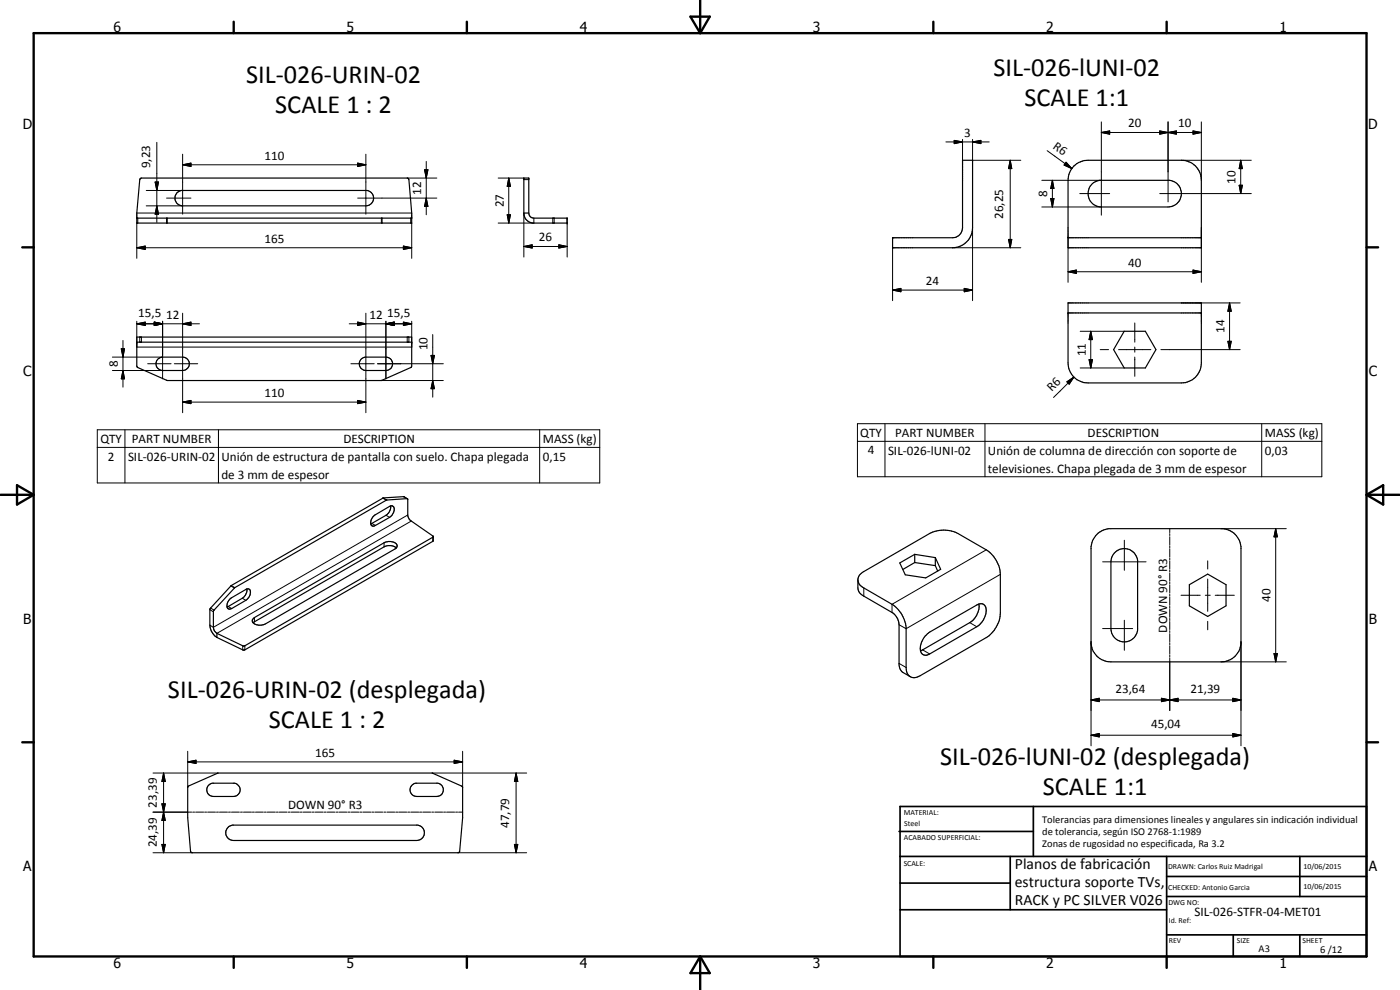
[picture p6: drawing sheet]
<svg xmlns="http://www.w3.org/2000/svg" width="420mm" height="297mm" viewBox="0 0 420 297" stroke-linecap="round" stroke-linejoin="round" font-family="sans-serif">
<g fill="none" stroke="#000" stroke-width=".35">
<path d="M42.1 53.6l.3-.2h79.8l.5 .5 .9 10v3h-82.5v-3zM53.2 57.8l1.2-.7h55.8a2.32 2.32 0 0 1 1.9 2.5 2.32 2.32 0 0 1-2.3 2.2h-55a2.36 2.36 0 0 1-2.1-1.5 2.36 2.36 0 0 1 .5-2.5zM288.9 48.1h3v20.2a6.1 6.1 0 0 1-6 6h-18v-3h18a3 3 0 0 0 3-3zM322.3 49.8a5.9 5.9 0 0 1 4.2-1.7h28a6 6 0 0 1 6 6v20.2h-40v-20.2a6.2 6.2 0 0 1 1.8-4.3zM327.9 55.1l.8-.6 1.4-.4h20.9a4 4 0 0 1 3.5 4.2 4 4 0 0 1-3.9 3.8h-20.1a4 4 0 0 1-3.7-2.6 4 4 0 0 1 1.1-4.4zM41.1 65.4h82.5M157.2 63.9a3 3 0 0 0 2.6 3h10.4v-1.5h-10a1.52 1.52 0 0 1-1.5-1.5M157.2 63.9v-10.5h1.5v10.5M157.2 63.9h1.5M320.5 71.3h40M320.5 90.9h40v18a6 6 0 0 1-6 6h-28a6 6 0 0 1-6-6zM320.5 93.9h40"/>
<path d="M337.4 99.4h6.3l3.2 5.5-3.2 5.5h-6.3l-3.2-5.5zM41.1 101.1h82.5v8.7l-.3 .5-8.8 3.9h-64.3l-9-4-.1-.4zM41.1 102.7h82.5M47.3 107.9l.9-.6 .6-.2h6a2.01 2.01 0 0 1 2 2.1 2.01 2.01 0 0 1-2 2h-6a2.01 2.01 0 0 1-1.8-1.2 2.01 2.01 0 0 1 .3-2.1zM108.3 107.9l.8-.6 .7-.2h6a2.01 2.01 0 0 1 2 2.1 2.01 2.01 0 0 1-2 2h-6a2.01 2.01 0 0 1-1.8-1.2 2.01 2.01 0 0 1 .3-2.1zM112 155l.4-.4 5-2.8a1.18 1.18 0 0 1 .7 1.9l-.5 .9-.7 .6-4.2 2.4a.89 .89 0 0 1-1.2 .1 .89 .89 0 0 1-.2-1.1zM117.2 151.8a2.89 2.89 0 0 1-1.3 2.8l-4.6 2.6M122.2 149.6l-1-.6-6.2 .4-45.6 26.3-6.4 7v4.9a4.6 4.6 0 0 0 2.1 3.7M69 179.7l5-3a.99 .99 0 0 1 1.1 .4 .99 .99 0 0 1 0 1.2l-.4 .9-.9 .9-4.8 2.7a1 1 0 0 1-.9-.6 1 1 0 0 1 .1-1.1zM74.1 176.7a2.98 2.98 0 0 1-1.4 2.8l-4.6 2.6M118.9 164.4a3.2 3.2 0 0 0-3.6-.3l-39.3 22.8M130 161l-56.6 32.8h-.6l-7.7-3.8"/>
<path d="M257.5 174v2.4a2.86 2.86 0 0 0 1.7 2.5l8.5 4.9a4.7 4.7 0 0 1 2.1 3.7v12l.2 .9 .8 1.2 2.4 1.4M258.1 172.3l1.1-.8 19.8-11.4a9.5 9.5 0 0 1 8.5 0l8.5 4.9a9.5 9.5 0 0 1 4.2 7.3v11.6a9.3 9.3 0 0 1-4.2 7.4l-19.8 11.4a2.58 2.58 0 0 1-3 .3 2.58 2.58 0 0 1-1.3-2.7v-12.1a9.5 9.5 0 0 0-4.2-6.9l-8.5-4.9a2.53 2.53 0 0 1-1.1-4.1zM274.5 166.3l-4.5 2.6 1.7 3.6 6.1 .9 4.5-2.6-1.6-3.5M274.5 168.8l-3.5 2.1M274.5 166.3v2.5M274.5 166.3l6.2 1M274.5 168.8l6.2 .9M280.7 167.3v2.4M280.7 169.7l.7 1.7M329.2 160.4l1.9-1.4 1.7-.4h34.3a5.9 5.9 0 0 1 5.3 5.4v29.2a6 6 0 0 1-5.9 5.4h-33.1a6 6 0 0 1-6-5.4v-29.2l.5-1.7zM334.4 165.9a4 4 0 0 1 4.2-1.1 4 4 0 0 1 2.8 3.3v21a4 4 0 0 1-4.2 3.5 4 4 0 0 1-3.8-4v-20l.3-1.4zM356.9 175.4l5.5-3.1 5.5 3.1v6.4l-5.5 3.2-5.5-3.2z"/>
<path d="M65.1 190l-.8-.8-.3-1 .1-4.9 6.3-6.9 45.6-26.4 6.3-.3 .1 5.1 .4 1 7.2 5.2-.1 1.4-56.5 32.6h-.6l-7.7-3.7M65.1 190v1.3M76.1 185.5l39.2-22.6a2.7 2.7 0 0 1 3.9 .9l-.4 .8-39.1 22.6a3.1 3.1 0 0 1-4-.7l.1-.7zM277.7 190.8l1.3-1.1 14.1-8.2a1.73 1.73 0 0 1 2-.2 1.73 1.73 0 0 1 .9 1.8 6.1 6.1 0 0 1-2.9 4.9l-14.1 8.2a1.78 1.78 0 0 1-2.2 .1 1.78 1.78 0 0 1-.6-2.1 6.5 6.5 0 0 1 1.5-3.4zM293.8 181.2a5.9 5.9 0 0 1-2.8 5.6l-14.7 8.4M56.5 235.9l8.9-4h64.3l9.1 4.2a101.9 101.9 0 0 1-.9 19.5l-.5 .3h-79.7l-.5-.3a102.1 102.1 0 0 1-.8-19.6zM62.5 235.7l1.2-.7h6.7a2.01 2.01 0 0 1 1.7 2.2 2.01 2.01 0 0 1-2 1.8h-6a1.97 1.97 0 0 1-1.9-1.1 1.97 1.97 0 0 1 .3-2.2zM123.5 235.7l1.2-.7h6.7a2 2 0 0 1 1.7 2.1 2 2 0 0 1-2 1.9h-6.1a2 2 0 0 1-1.7-1.2 2 2 0 0 1 .2-2.1zM68.4 248.2l1.3-.6h55.7a2.32 2.32 0 0 1 1.9 2.4 2.32 2.32 0 0 1-2.3 2.2h-54.9a2.31 2.31 0 0 1-2.2-1.5 2.31 2.31 0 0 1 .5-2.5z"/>
</g>
<g fill="none" stroke="#000" stroke-width=".3">
<path d="M330.5 39.8l2.5-.5v1zM330.5 36.6v28M330.5 39.8h30M348.1 39.3l2.5 .5-2.5 .5zM350.6 39.8l2.4-.5v1zM350.6 36.6v24M358 39.3l2.5 .5-2.5 .5zM360.5 36.6v17.5M43.9 57.1h10.8M46.6 54.6h1l-.5 2.5zM47.1 42.7v24M50 59.4h7.3"/>
<path d="M54.8 49.4l2.5-.5v1.1zM54.8 46.3v18M54.8 49.4h55M107.3 48.9l2.5 .5-2.5 .6zM107.3 59.4h23.8M109.8 46.3v18M122.2 53.4h8.9M127.4 50.9h1l-.5 2.5zM127.9 59.4l.5 2.5h-1zM127.9 48.4v16M149.5 53.4h7.7M152.7 53.4l.5 2.5h-1z"/>
<path d="M152.7 53.4v13.5M157.2 53.9h1.5M283.9 42.6h13M286.4 42.1l2.5 .5-2.5 .5zM288.9 41.8v6.3M291.9 42.6l2.5-.5v1zM291.9 41.8v6.3h14.5M303.2 48.1l.4 2.5h-.9zM303.2 48.1v26.2M312.7 54.1h17.7M314.3 45.2l7.4 5.4M315.3 59.6h1l-.5 2.5z"/>
<path d="M315.8 54.1l.5 2.5h-1zM315.8 54.1v8M319.9 48.7l1.8 1.9-2.3-1.1zM324.1 58.1h8.9M348.1 58.1h27.4M354.5 48.1h21M371.9 55.6h1l-.5 2.5zM372.4 48.1l.5 2.5h-1zM372.4 48.1v10M41.1 74.3l2.5-.5v1zM41.1 63.9h82.5M41.1 74.3h82.5"/>
<path d="M41.1 66.9v10.6M41.3 65.4v1.5M43.9 61.8h10.8M47.1 61.8l.5 2.5h-1zM50 65.4v1.5M50.2 65.4v1.5M114.5 65.4v1.5M114.7 65.4v1.5M121.1 73.8l2.5 .5-2.5 .5zM123.3 65.4v1.5M123.6 66.9v10.6M152.2 64.4h1l-.5 2.5z"/>
<path d="M157.2 74l2.5-.6v1zM157.2 74h13M157.2 63.9v13.2M160.2 65.4v1.5h-10.7M165.9 65.4v1.5M166.3 65.4v1.5M167.7 73.4l2.5 .6-2.5 .4zM170.2 65.4v1.5M170.2 66.9v10.2M267.9 74.3v15.9M285.9 74.3h20.5M291.9 68.3v21.9"/>
<path d="M302.7 71.8h.9l-.4 2.5zM312.7 62.1h17.7M320.5 71.3v13.4M360.5 68.3v16.4M41.1 97.2l2.5-.6v1.1zM41.1 96.4v7.7h82.5v-7.7M41.1 97.2h18.7M46.3 96.6l2.5 .6-2.5 .5zM48.8 96.4v17.3M54.8 97.2l2.5-.6v1.1zM54.8 94v29.8M104.8 97.2h18.8"/>
<path d="M107.3 96.6l2.5 .6-2.5 .5zM109.8 94v29.8M115.8 97.2l2.5-.6v1.1zM115.8 96.4v17.3M121.1 96.6l2.5 .6-2.5 .5zM267.9 87l2.5-.5v1zM267.9 87h24M289.4 86.5l2.5 .5-2.5 .5zM320.5 81.5l2.5-.5v1zM320.5 81.5h40M324.2 99.4h13.2M327.4 99.4l.5 2.5h-1.1z"/>
<path d="M327.4 99.4v11M340.6 96.9v5.8M354.5 90.9h17.7M358 81l2.5 .5-2.5 .5zM369 90.9l.5 2.5h-1zM369 90.9v14M33.7 107.1h15M33.7 111.2h15M36.4 104.6h1l-.5 2.5zM36.9 111.2l.5 2.5h-1zM36.9 102.2v14M41.9 101.1v1.6"/>
<path d="M42.4 101.1v1.6M44.3 109.1h7M52.3 109.1h7M105.3 109.1h7M113.3 109.1h19.7M114.5 114.2h18.5M122.2 101.1v1.6M122.7 101.1v1.6M129.4 106.6h1l-.5 2.5zM129.9 114.2l.5 2.4h-1zM129.9 100.4v18.8M320.2 114.6l2.1-1.4-1.4 2.1z"/>
<path d="M322.3 113.2l-6.1 6.1M324.2 110.4h13.2M326.8 107.9h1.1l-.5 2.5zM330.2 104.9h2.5M335.7 104.9h9.7M340.6 104.1v1.6M340.6 107.1v5.8M348.4 104.9h23.8M368.5 102.4h1l-.5 2.5zM29.2 128.9h150.8v16h-150.8zM29.2 134.2h150.8M37.5 128.9v16"/>
<path d="M54.8 120.6l2.5-.5v1zM54.8 120.6h55M65.6 128.9v16M107.3 120.1l2.5 .5-2.5 .5zM162 128.9v16M257.3 127.1h139.4v15.9h-139.4zM257.3 132.4h139.4M265.6 127.1v15.9M295.6 127.1v15.9M378.7 127.1v15.9M111.6 157.1l1.1 .5M114.9 149.5l1 .6"/>
<path d="M115 149.4l1.1 .6M115.9 154.6l1 .6M121.1 149l1.1 .6M122.4 154.5l-58.4 33.7-1-.6M123.4 156.3l-58.3 33.7M351.1 158.6v1.2M366.5 158.6h19.5M382.9 158.6l.5 2.5h-1.1zM382.9 158.6v40M69.3 175.8l1 .6M69.4 175.7l1.1 .6M72.7 179.5l1.1 .6"/>
<path d="M115.3 162.9v1.2M129.9 161.2v1.2M259.2 176.4v2.5M296 165l-28.3 16.3v2.5M300.2 172.3l-28.3 16.3-2.1-1.1M330.9 168.6h13M337.4 162.1v9M351.1 160.1v.6M351.1 161v2.4M351.1 163.7v.6M351.1 164.6v2.5M351.1 167.4v.6"/>
<path d="M351.1 168.3v2.4M351.1 171v.6M351.1 172v2.4M351.1 174.7v.6M351.1 175.6v2.4M351.1 178.3v.6M351.1 179.2v2.4M354.4 178.6h5.8M361.7 178.6h1.5M362.4 168.3v2.4M362.4 173.7v9.7M364.7 178.6h5.7"/>
<path d="M63 182.9l1 .7M63.2 182.5l1.1 .5M68.5 182l1 .6M72.8 193.8v1.2M73.5 193.8v1.2M76.4 185.3v1.3M269.8 199.1l2.1 1.2M276.9 195l2.1 1.2M291 186.8l2.1 1.2M327.4 192.6v31.2M330.9 188.6h9M337.4 186.1v9"/>
<path d="M351.1 181.9v.6M351.1 182.8v2.5M351.1 185.5v.7M351.1 186.5v2.4M351.1 189.2v.6M351.1 190.1v2.4M351.1 192.8v.7M351.1 193.8v2.4M351.1 196.5v.6M351.1 197.4v15.8M362.4 186.4v2.6M366.5 198.6h19.5"/>
<path d="M372.4 192.6v31.2M382.3 196.1h1.1l-.5 2.5zM327.4 210l2.5-.5v1zM327.4 210h45M348.6 209.5l2.5 .5-2.5 .5zM348.6 209.5l5 1v-1l-5 1zM351.1 210l2.5-.5v1zM370 209.5l2.4 .5-2.4 .5zM45.9 231.9h19.5M49.1 231.9l.5 2.6h-1zM49.1 231.9v24M56.3 228.6l2.5-.5v1z"/>
<path d="M56.3 228.6h82.5M56.3 225.4v10.9M129.7 231.9h28.4M136.3 228.1l2.5 .5-2.5 .5zM138.8 225.4v10.9M154.9 231.9l.5 2.6h-1zM154.9 231.9v24M327.4 220.6l2.5-.5v1zM327.4 220.6h45M370 220.1l2.4 .5-2.4 .5zM45.9 243.7h11.6M45.9 255.9h11.8"/>
<path d="M48.6 253.4h1l-.5 2.5zM48.6 241.2h1l-.5 2.5zM48.6 241.2l1 5h-1l1-5zM49.1 243.7l.5 2.5h-1zM57.8 243.7h.6M58.7 243.7h2.4M61.4 243.7h.6M62.3 243.7h2.4M65 243.7h.6M65.9 243.7h2.4M68.6 243.7h.6M69.5 243.7h2.3"/>
<path d="M72.2 243.7h.6M73.1 243.7h2.4M75.7 243.7h.7M76.7 243.7h2.3M79.3 243.7h.6M80.2 243.7h2.4M82.9 243.7h.6M83.8 243.7h2.4M86.5 243.7h.6M87.4 243.7h2.4M90.1 243.7h.6M91 243.7h2.4"/>
<path d="M93.7 243.7h.6M94.6 243.7h2.4M97.3 243.7h.6M98.2 243.7h2.3M100.9 243.7h.6M101.8 243.7h2.3M104.4 243.7h.7M105.4 243.7h2.3M108 243.7h.6M108.9 243.7h2.4M111.6 243.7h.6M112.5 243.7h2.4"/>
<path d="M115.2 243.7h.6M116.1 243.7h2.4M118.8 243.7h.6M119.7 243.7h2.4M122.4 243.7h.6M123.3 243.7h2.4M125.9 243.7h.7M126.9 243.7h2.3M129.6 243.7h.5M130.5 243.7h2.3M133.1 243.7h.6M134 243.7h2.4"/>
<path d="M136.7 243.7h.6M137.4 255.9h20.7M137.6 243.7h1.2M154.4 253.4h1l-.5 2.5z"/>
</g>
<g fill="#000">
<circle cx="170.2" cy="66.9" r=".18"/>
<circle cx="170.2" cy="65.4" r=".18"/>
<circle cx="267.9" cy="74.3" r=".18"/>
<circle cx="267.9" cy="71.3" r=".18"/>
<circle cx="41.1" cy="102.7" r=".18"/>
<circle cx="123.6" cy="102.7" r=".18"/>
</g>
<g fill="none" stroke="#000" stroke-width=".71">
<path d="M10.1 9.9h400v277.1h-400zM70.1 6.5v3.4M140.1 6.5v3.4M207.2 5h5.8l-2.9 4.9zM210.1 0v9.9M280.1 6.5v3.4M350.1 6.5v3.4M6.7 74.2h3.4M410.1 74.2h3.5M.1 148.5h10M5.1 145.6l5 2.9-5 2.9zM410.1 148.5h10"/>
<path d="M410.1 148.5l5-2.9v5.8zM6.7 222.7h3.4M410.1 222.7h3.5M70.1 287v3.4M140.1 287v3.4M210.1 287v10M210.1 287l2.9 5h-5.8zM280.1 287v3.4M350.1 287v3.4"/>
</g>
<g fill="none" stroke="#000" stroke-width=".51">
<path d="M269.8 249.5h40.3M270.1 242h140v45h-140zM270.1 257h140M303.2 257v16M310.1 242v15M350.1 257v30M390.1 257v12M270.1 265h33.1M270.1 273h80M350.1 269h60M350.1 263h60M350.1 280.5h60"/>
<path d="M370.1 280.5v6.5M390.1 280.5v6.5"/>
</g>
<g fill="#000">
<path d="M330.5 39.8l2.5-.5v1zM350.6 39.8l2.4-.5v1zM46.6 54.6h1l-.5 2.5zM54.8 49.4l2.5-.5v1.1zM107.3 48.9l2.5 .5-2.5 .6zM127.4 50.9h1l-.5 2.5zM152.7 53.4l.5 2.5h-1zM286.4 42.1l2.5 .5-2.5 .5zM291.9 42.6l2.5-.5v1zM303.2 48.1l.4 2.5h-.9zM315.3 59.6h1l-.5 2.5zM315.8 54.1l.5 2.5h-1z"/>
<path d="M319.9 48.7l1.8 1.9-2.3-1.1zM348.1 39.3l2.5 .5-2.5 .5zM358 39.3l2.5 .5-2.5 .5zM371.9 55.6h1l-.5 2.5zM372.4 48.1l.5 2.5h-1zM41.1 74.3l2.5-.5v1zM47.1 61.8l.5 2.5h-1zM121.1 73.8l2.5 .5-2.5 .5zM127.9 59.4l.5 2.5h-1zM152.2 64.4h1l-.5 2.5zM157.2 74l2.5-.6v1zM167.7 73.4l2.5 .6-2.5 .4z"/>
<path d="M302.7 71.8h.9l-.4 2.5zM41.1 97.2l2.5-.6v1.1zM46.3 96.6l2.5 .6-2.5 .5zM54.8 97.2l2.5-.6v1.1zM107.3 96.6l2.5 .6-2.5 .5zM115.8 97.2l2.5-.6v1.1zM121.1 96.6l2.5 .6-2.5 .5zM267.9 87l2.5-.5v1zM289.4 86.5l2.5 .5-2.5 .5zM320.5 81.5l2.5-.5v1zM358 81l2.5 .5-2.5 .5zM369 90.9l.5 2.5h-1z"/>
<path d="M36.4 104.6h1l-.5 2.5zM36.9 111.2l.5 2.5h-1zM129.4 106.6h1l-.5 2.5zM129.9 114.2l.5 2.4h-1zM320.2 114.6l2.1-1.4-1.4 2.1zM326.8 107.9h1.1l-.5 2.5zM327.4 99.4l.5 2.5h-1.1zM368.5 102.4h1l-.5 2.5zM54.8 120.6l2.5-.5v1zM107.3 120.1l2.5 .5-2.5 .5zM382.9 158.6l.5 2.5h-1.1zM382.3 196.1h1.1l-.5 2.5z"/>
<path d="M327.4 210l2.5-.5v1zM348.6 209.5l2.5 .5-2.5 .5zM351.1 210l2.5-.5v1zM370 209.5l2.4 .5-2.4 .5zM49.1 231.9l.5 2.6h-1zM56.3 228.6l2.5-.5v1zM136.3 228.1l2.5 .5-2.5 .5zM154.9 231.9l.5 2.6h-1zM327.4 220.6l2.5-.5v1zM370 220.1l2.4 .5-2.4 .5zM48.6 253.4h1l-.5 2.5zM48.6 241.2h1l-.5 2.5z"/>
<path d="M49.1 243.7l.5 2.5h-1zM154.4 253.4h1l-.5 2.5z"/>
</g>
<g font-size="7.9">
<text x="298.1" y="22.8">SIL-026-lUNI-02</text>
<text x="73.9" y="24.8">SIL-026-URIN-02</text>
<text x="82.6" y="33.8">SCALE 1 : 2</text>
<text x="307.5" y="31.7">SCALE 1:1</text>
<text x="50.4" y="209.5">SIL-026-URIN-02 (desplegada)</text>
<text x="80.7" y="218.6">SCALE 1 : 2</text>
<text x="282.2" y="229.6">SIL-026-lUNI-02 (desplegada)</text>
<text x="313" y="238.6">SCALE 1:1</text>
</g>
<g font-size="4.7">
<text x="304.6" y="260.8">Planos de fabricación</text>
<text x="304.6" y="266.2">estructura soporte TVs,</text>
<text x="304.6" y="271.6">RACK y PC SILVER V026</text>
</g>
<g font-size="4.2">
<text x="34" y="9.6">6</text>
<text x="104" y="9.6">5</text>
<text x="174" y="9.6">4</text>
<text x="244" y="9.6">3</text>
<text x="314" y="9.6">2</text>
<text x="384" y="9.6">1</text>
<text x="6.8" y="38.7">D</text>
<text x="410.6" y="38.7">D</text>
<text x="7" y="112.9">C</text>
<text x="410.8" y="112.9">C</text>
<text x="7" y="187.1">B</text>
<text x="410.8" y="187.1">B</text>
<text x="7" y="261.4">A</text>
<text x="410.8" y="261.4">A</text>
<text x="34" y="290.4">6</text>
<text x="104" y="290.4">5</text>
<text x="174" y="290.4">4</text>
<text x="244" y="290.4">3</text>
<text x="314" y="290.4">2</text>
<text x="384" y="290.4">1</text>
</g>
<g font-size="3.9">
<text x="289.4" y="41.1">3</text>
<text x="338.6" y="38.2">20</text>
<text x="353.6" y="38.2">10</text>
<text x="79.4" y="47.9">110</text>
<text x="315.8" y="44.4" transform="rotate(36 315.8 44.4)">R6</text>
<text x="45" y="50.5" transform="rotate(-90 45 50.5)">9,23</text>
<text x="126.4" y="58.5" transform="rotate(-90 126.4 58.5)">12</text>
<text x="314.3" y="59.1" transform="rotate(-90 314.3 59.1)">8</text>
<text x="370.8" y="55.1" transform="rotate(-90 370.8 55.1)">10</text>
<text x="151.2" y="62.2" transform="rotate(-90 151.2 62.2)">27</text>
<text x="301.1" y="65.7" transform="rotate(-90 301.1 65.7)">26,25</text>
<text x="79.4" y="72.8">165</text>
<text x="161.7" y="72.4">26</text>
<text x="338.6" y="80">40</text>
<text x="277.9" y="85.6">24</text>
<text x="41.5" y="95.1">15,5</text>
<text x="49.9" y="95.7">12</text>
<text x="110.9" y="95.7">12</text>
<text x="116.2" y="95.1">15,5</text>
<text x="367.5" y="99.9" transform="rotate(-90 367.5 99.9)">14</text>
<text x="128.3" y="105.2" transform="rotate(-90 128.3 105.2)">10</text>
<text x="325.8" y="106.9" transform="rotate(-90 325.8 106.9)">11</text>
<text x="35.4" y="110.2" transform="rotate(-90 35.4 110.2)">8</text>
<text x="79.4" y="119.1">110</text>
<text x="315.7" y="117.6" transform="rotate(-45 315.7 117.6)">R6</text>
<text x="258.2" y="131.1">QTY</text>
<text x="268.6" y="131.1">PART NUMBER</text>
<text x="326.4" y="131.1">DESCRIPTION</text>
<text x="379.6" y="131.1">MASS (kg)</text>
<text x="30.1" y="132.9">QTY</text>
<text x="39.6" y="132.9">PART NUMBER</text>
<text x="103.1" y="132.9">DESCRIPTION</text>
<text x="162.9" y="133">MASS (kg)</text>
<text x="260.5" y="136.4">4</text>
<text x="266.5" y="136.4">SIL-026-lUNI-02</text>
<text x="296.5" y="136.4">Unión de columna de dirección con soporte de</text>
<text x="379.6" y="136.4">0,03</text>
<text x="32.4" y="138.2">2</text>
<text x="38.4" y="138.2">SIL-026-URIN-02</text>
<text x="66.5" y="138.3">Unión de estructura de pantalla con suelo. Chapa plegada</text>
<text x="66.5" y="143.6">de 3 mm de espesor</text>
<text x="162.9" y="138.2">0,15</text>
<text x="296.5" y="141.8">televisiones. Chapa plegada de 3 mm de espesor</text>
<text x="381.3" y="180.6" transform="rotate(-90 381.3 180.6)">40</text>
<text x="350.3" y="189.8" transform="rotate(-90 350.3 189.8)">DOWN 90° R3</text>
<text x="334.8" y="207.9">23,64</text>
<text x="357.3" y="207.9">21,39</text>
<text x="345.5" y="218.5">45,04</text>
<text x="94.6" y="227">165</text>
<text x="47.1" y="242.3" transform="rotate(-90 47.1 242.3)">23,39</text>
<text x="86.4" y="242.9">DOWN 90° R3</text>
<text x="152.9" y="248.4" transform="rotate(-90 152.9 248.4)">47,79</text>
<text x="47.1" y="254.3" transform="rotate(-90 47.1 254.3)">24,39</text>
<text x="358.5" y="275">SIL-026-STFR-04-MET01</text>
</g>
<g font-size="3.1">
<text x="312.7" y="246.8">Tolerancias para dimensiones lineales y angulares sin indicación individual</text>
<text x="312.7" y="250.4">de tolerancia, según ISO 2768-1:1989</text>
<text x="312.7" y="254">Zonas de rugosidad no especificada, Ra 3.2</text>
<text x="377.7" y="285.6">A3</text>
<text x="396.2" y="285.9">6 /12</text>
</g>
<g font-size="2.4">
<text x="271.2" y="244.4">MATERIAL:</text>
<text x="271.3" y="252">ACABADO SUPERFICIAL:</text>
<text x="271.4" y="247.9">Steel</text>
<text x="271.2" y="259.7">SCALE:</text>
<text x="350.6" y="260.8">DRAWN: Carlos Ruiz Madrigal</text>
<text x="391.2" y="260.6">10/06/2015</text>
<text x="350.6" y="267">CHECKED: Antonio Garcia</text>
<text x="391.2" y="266.7">10/06/2015</text>
<text x="350.6" y="271.4">DWG NO:</text>
<text x="350.8" y="276.9">Id. Ref:</text>
<text x="350.8" y="282.8">REV</text>
<text x="371.2" y="282.9">SIZE</text>
<text x="390.9" y="282.9">SHEET</text>
</g>
</svg>
